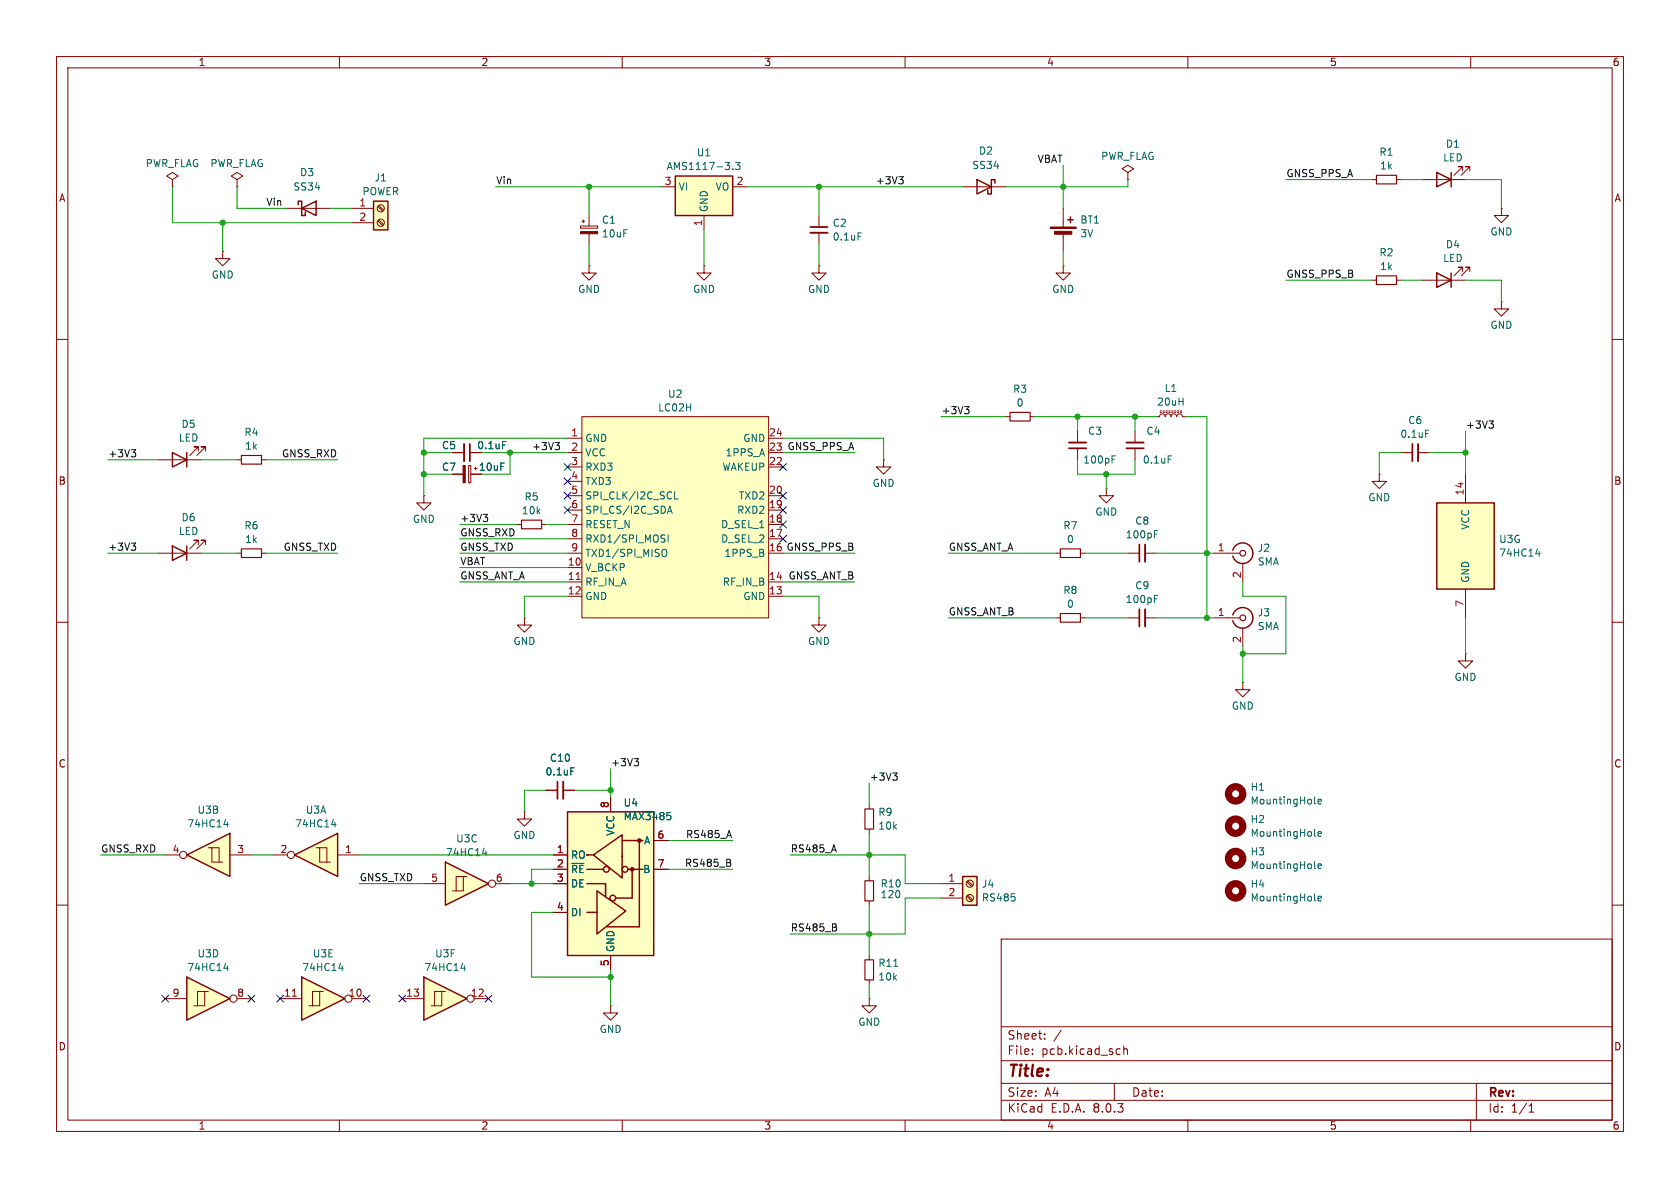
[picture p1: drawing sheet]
<svg xmlns="http://www.w3.org/2000/svg" width="297mm" height="210mm" viewBox="0 0 297 210" stroke-linecap="round" stroke-linejoin="round" font-family="sans-serif">
<g fill="none" stroke="#840000" stroke-width=".18">
<path d="M10 10h277v190h-277zM12 12h273v186h-273zM60 10v2M110 10v2M160 10v2M210 10v2M260 10v2M10 60h2M285 60h2M10 110h2M285 110h2M10 160h2"/>
<path d="M285 160h2M177 166h108v32h-108zM60 198v2M110 198v2M160 198v2M177 194.5h108M177 191.5h108M177 187.5h108M177 181.5h108M182.5 186.3v.1M182.5 185.5v.1M184.7 183.6v.1"/>
<path d="M184.7 182.8v.1M187.6 182.1l-1.3 2M197 191.5v3M197.9 185.4l.1 .1M198 186.3l-.1 .1M198.7 184.9v1.5M198.7 185.5l.2-.1 .3 .1 .1 .9M210 198v2M260 198v2M261 191.5v6.5M270.3 196.6h.9M270.3 195.5l.4-.4v1.5"/>
</g>
<circle cx="218.4" cy="157.5" r="1.27" fill="none" stroke="#840000" stroke-width="1.3"/>
<path d="M232.4 159.1l.2 .2M233 158.8l.6-.1-.1-.2-.3-.1-.2 .2 .1 .6h.4" fill="none" stroke="#006464" stroke-width=".18"/>
<path d="M119.4 31.1h10.1v7h-10.1z" fill="#ffffc2"/>
<path d="M119.4 31.1h10.1v7h-10.1z" fill="none" stroke="#840000" stroke-width=".25"/>
<g fill="none" stroke="#840000" stroke-width=".18">
<path d="M102.6 40h3.1v.3h-3.1zM102.9 39.1h.5M103.1 38.9v.5M104.1 38.1v1.9M116.8 33h2.6M124.5 38.1v2.5M129.5 33h2.6M104.1 47v1.3h1.3l-1.3 1.2-1.2-1.2h1.2M104.1 47h.1M104.1 41.3v1.9M91.4 92.7h.8M95.8 92.7h.7"/>
<path d="M195.6 86.4v1.2h1.2l-1.2 1.3-1.3-1.3h1.3M195.6 86.4h.1M199.4 97.8h2M202.4 97.8h2.1M92.7 109.2v1.3h1.3l-1.3 1.3-1.3-1.3h1.3M92.7 109.2h.1"/>
</g>
<path d="M129.5 29.9v.1M130 28.7h.8l-.4 .5 .3 .1v.6l-.1 .1-.6-.1M204.1 94.4h.4M204.1 93.8h.6M232.4 141.9l.2 .2M232.4 147.7l.2 .1M233 141.7l.6-.1-.1-.3h-.3l-.2 .2 .1 .6h.4M233 147.4l.6-.1-.1-.2-.3-.1-.2 .2 .1 .6h.4" fill="none" stroke="#006464" stroke-width=".18"/>
<path d="M202.4 96.3v3" fill="none" stroke="#840000" stroke-width=".33"/>
<path d="M201.4 96.3v3" fill="none" stroke="#840000" stroke-width=".3"/>
<path d="M102.6 40.9h3.1v.4h-3.1z" fill="#840000" stroke="#840000" stroke-width=".18"/>
<g fill="none" stroke="#840000" stroke-width="1.3">
<circle cx="218.4" cy="140.3" r="1.27"/>
<circle cx="218.4" cy="146" r="1.27"/>
</g>
<path d="M92.2 91.9h3.6v1.6h-3.6z" fill="none" stroke="#840000" stroke-width=".2"/>
<path d="M102.9 73.7h33v35.5h-33z" fill="#ffffc2"/>
<g fill="none" stroke="#840000" stroke-width=".18">
<path d="M124.5 47v1.3h1.2l-1.2 1.2-1.3-1.2h1.3M124.5 47h.1M100.3 77.5h2.6M102.9 73.7h33v35.5h-33zM135.9 77.5h2.5M80 80h2M80 83.8h1.9M82.9 82.3h.3v3h-.3zM83.1 80h2M83.2 83.8h1.9M83.8 82.8h.5M84.1 82.6v.5"/>
<path d="M100.3 95.3h2.6M100.3 92.7h2.6M100.3 90.2h2.6M100.3 80h2.6M100.3 87.6h2.6M100.3 82.6h2.6M100.3 85.1h2.6M100.3 97.8h2.6M135.9 95.3h2.5M135.9 92.7h2.5M135.9 90.2h2.5M135.9 80h2.5"/>
<path d="M135.9 87.6h2.5M135.9 82.6h2.5M100.3 100.3h2.6M100.3 102.9h2.6M100.3 105.4h2.6M135.9 102.9h2.5M135.9 105.4h2.5M199.4 109.2h2M202.4 109.2h2.1M219.7 120.7v1.2h1.3l-1.3 1.3-1.3-1.3h1.3M219.7 120.7h.1"/>
</g>
<path d="M101.8 102.5h.8" fill="none" stroke="#a90000" stroke-width=".18"/>
<path d="M88.8 78h.6M117.2 97.2l.1-.1a.43 .43 0 0 1 .6 .4v.4a.42 .42 0 0 1-.2 .4 .42 .42 0 0 1-.5 0M117.3 95.2l.3 .3-.3 .3M117.4 94.6h.2M118 90.7l.4-1.2 .4 1.2M118.1 90.4h.6M118.1 94.6v1.2M119.3 86.9v1.3h.6M204.1 105.9h.4M204.1 105.2h.6M232.4 153.4l.2 .2M233 153.1l.6-.1-.1-.2-.3-.1-.2 .2 .1 .6h.4" fill="none" stroke="#006464" stroke-width=".18"/>
<circle cx="218.4" cy="151.8" r="1.27" fill="none" stroke="#840000" stroke-width="1.3"/>
<path d="M82 78.5v3M202.4 107.7v3" fill="none" stroke="#840000" stroke-width=".33"/>
<path d="M83.1 78.5v3M201.4 107.7v3" fill="none" stroke="#840000" stroke-width=".3"/>
<path d="M81.9 82.3h.3v3h-.3z" fill="#840000" stroke="#840000" stroke-width=".18"/>
<path d="M74.9 172.7l7.6 3.8-7.6 3.8z" fill="#ffffc2"/>
<path d="M74.9 172.7l7.6 3.8-7.6 3.8z" fill="none" stroke="#840000" stroke-width=".25"/>
<g fill="none" stroke="#840000" stroke-width=".18">
<path d="M71.1 176.5h3.8M78.1 175.3h-1.3v2.5M78.7 175.3h-.6v2.5h-1.9M83.8 176.5h2.6"/>
<circle cx="83.2" cy="176.5" r=".63"/>
</g>
<path d="M81.5 171.2h.8M82.1 170.7v.9" fill="none" stroke="#006464" stroke-width=".18"/>
<path d="M52.1 151.1l7.6-3.8v7.6z" fill="#ffffc2"/>
<path d="M52.1 151.1l7.6-3.8v7.6z" fill="none" stroke="#840000" stroke-width=".25"/>
<g fill="none" stroke="#840000" stroke-width=".18">
<path d="M48.3 151.1h2.5M55.9 149.9h.6v2.5h1.9M56.5 149.9h1.3v2.5M59.7 151.1h3.8"/>
<circle cx="51.4" cy="151.1" r=".63"/>
</g>
<path d="M58.6 145.8h.8M59.2 145.3v.9" fill="none" stroke="#006464" stroke-width=".18"/>
<path d="M33 151.1l7.6-3.8v7.6z" fill="#ffffc2"/>
<path d="M33 151.1l7.6-3.8v7.6z" fill="none" stroke="#840000" stroke-width=".25"/>
<g fill="none" stroke="#840000" stroke-width=".18">
<path d="M29.2 151.1h2.5M36.8 149.9h.7v2.5h1.9M37.5 149.9h1.2v2.5M40.6 151.1h3.8"/>
<circle cx="32.4" cy="151.1" r=".63"/>
</g>
<path d="M39.6 145.8h.8M40.2 145.3v.9" fill="none" stroke="#006464" stroke-width=".18"/>
<path d="M33 172.7l7.6 3.8-7.6 3.8z" fill="#ffffc2"/>
<path d="M33 172.7l7.6 3.8-7.6 3.8z" fill="none" stroke="#840000" stroke-width=".25"/>
<g fill="none" stroke="#840000" stroke-width=".18">
<path d="M29.2 176.5h3.8M36.2 175.3h-1.3v2.5M36.8 175.3h-.6v2.5h-1.9M41.9 176.5h2.5"/>
<circle cx="41.3" cy="176.5" r=".63"/>
</g>
<path d="M39.6 171.2h.8M40.2 170.7v.9" fill="none" stroke="#006464" stroke-width=".18"/>
<path d="M53.3 172.7l7.7 3.8-7.7 3.8z" fill="#ffffc2"/>
<path d="M52.7 36.2v-.6h.6v2.5h.7v-.6M53.3 36.8l2.6-1.2v2.5zM53.3 172.7l7.7 3.8-7.7 3.8z" fill="none" stroke="#840000" stroke-width=".25"/>
<g fill="none" stroke="#840000" stroke-width=".18">
<path d="M50.8 36.8h7.6M39.4 44.5v1.2h1.2l-1.2 1.3-1.3-1.3h1.3M39.4 44.5h.1M177.8 73.7h.8M182.1 73.7h.8M41.9 81.3h.8M46.2 81.3h.8M92.7 143.5v1.3h1.3l-1.3 1.3-1.3-1.3h1.3M92.7 143.5h.1M49.5 176.5h3.8M56.5 175.3h-1.3v2.5M57.1 175.3h-.6v2.5h-1.9"/>
<path d="M62.2 176.5h2.6M107.9 177.8v1.3h1.3l-1.3 1.2-1.2-1.2h1.2M107.9 177.8h.1"/>
<circle cx="61.6" cy="176.5" r=".63"/>
</g>
<path d="M51.7 176.1h.7" fill="none" stroke="#a90000" stroke-width=".18"/>
<path d="M59.9 171.2h.8M60.5 170.7v.9" fill="none" stroke="#006464" stroke-width=".18"/>
<path d="M178.6 72.9h3.5v1.5h-3.5zM42.7 80.5h3.5v1.5h-3.5z" fill="none" stroke="#840000" stroke-width=".2"/>
<path d="M66 35.6h2.6v5h-2.6z" fill="#ffffc2"/>
<path d="M66 35.6h2.6v5h-2.6zM30.5 80l2.5 1.3-2.5 1.3zM30.5 96.5l2.5 1.3-2.5 1.3zM33 80v2.6M33 96.5v2.6" fill="none" stroke="#840000" stroke-width=".25"/>
<g fill="none" stroke="#840000" stroke-width=".18">
<path d="M30.5 31.8l1-.7-1-.6-1 .6 1 .7v1.2M30.5 33h.1M41.9 31.8l1-.7-1-.6-1 .6 1 .7v1.2M41.9 33h.1M62.2 36.8h3.8M62.2 39.4h3.8M66.8 39l.8 .9M66.8 36.5l.8 .8M67 38.9l.8 .8M67 36.3l.8 .9M35.1 79.8v-.8h-.8h.8l-1.6 1.5M36.3 79.8v-.8h-.7h.7l-1.5 1.5"/>
<path d="M27.9 97.8h7.7M27.9 81.3h7.7M35.1 96.3v-.8h-.8h.8l-1.6 1.5M36.3 96.3v-.8h-.7h.7l-1.5 1.5M41.9 97.8h.8M46.2 97.8h.8M74.9 87.6v1.3h1.3l-1.3 1.3-1.2-1.3h1.2M74.9 87.6h.1M186.7 97.8h.8M191 97.8h.8M243.8 83.8v1.3h1.3l-1.3 1.3-1.2-1.3h1.2M243.8 83.8h.1"/>
<path d="M144.8 109.2v1.3h1.2l-1.2 1.3-1.3-1.3h1.3M144.8 109.2h.1M259.1 115.6v1.2h1.2l-1.2 1.3-1.3-1.3h1.3M259.1 115.6h.1M153.7 168.9v.8M153.7 173.2v.8"/>
<circle cx="67.3" cy="36.8" r=".63"/>
<circle cx="67.3" cy="39.4" r=".63"/>
</g>
<path d="M42.7 97h3.5v1.6h-3.5zM187.5 97h3.5v1.6h-3.5zM152.9 169.7h1.5v3.5h-1.5z" fill="none" stroke="#840000" stroke-width=".2"/>
<path d="M158 170.8h.7" fill="none" stroke="#006464" stroke-width=".18"/>
<path d="M254 88.9h10.2v15.2h-10.2z" fill="#ffffc2"/>
<path d="M172.7 31.8l2.6 1.2-2.6 1.3zM175.9 32.4v-.6h-.6v2.5h-.7v-.6M217.9 97.3a1.81 1.81 0 0 1 2-1.3 1.81 1.81 0 0 1 1.6 1.8M221.5 97.8a1.82 1.82 0 0 1-1.6 1.8 1.82 1.82 0 0 1-2-1.3M254 88.9h10.2v15.2h-10.2zM217.9 108.7a1.81 1.81 0 0 1 2-1.3 1.81 1.81 0 0 1 1.6 1.8M221.5 109.2a1.82 1.82 0 0 1-1.6 1.8 1.82 1.82 0 0 1-2-1.3" fill="none" stroke="#840000" stroke-width=".25"/>
<g fill="none" stroke="#840000" stroke-width=".18">
<path d="M144.8 38.1v2M170.2 33h7.6M265.4 36.8v1.3h1.3l-1.3 1.3-1.2-1.3h1.2M265.4 36.8h.1M144.8 47v1.3h1.2l-1.2 1.2-1.3-1.2h1.3M144.8 47h.1M144.8 41.1v2.1M265.4 53.3v1.3h1.3l-1.3 1.3-1.2-1.3h1.2M265.4 53.3h.1M200.7 76.2v2M200.7 79.2v2.1M156.2 81.3v1.3h1.3l-1.3 1.2-1.3-1.2h1.3"/>
<path d="M156.2 81.3h.1M214.6 97.8h4.6M219.7 99.6v3.3M259.1 83.8v5.1M186.7 109.2h.8M191 109.2h.8M214.6 109.2h4.6M219.7 111v3.3M259.1 104.1v5.1"/>
</g>
<path d="M151.7 41.2h.6M206.5 80.6h.6M271.5 97.9h.8M272.1 97.5v.8" fill="none" stroke="#006464" stroke-width=".18"/>
<g fill="none" stroke="#840000" stroke-width=".2">
<path d="M187.5 108.5h3.5v1.5h-3.5z"/>
<circle cx="219.7" cy="97.8" r=".51"/>
<circle cx="219.7" cy="109.2" r=".51"/>
</g>
<path d="M143.3 41.1h3M199.1 78.2h3.1" fill="none" stroke="#840000" stroke-width=".33"/>
<path d="M143.3 40.1h3M199.1 79.2h3.1" fill="none" stroke="#840000" stroke-width=".3"/>
<path d="M170.2 154.9h2.5v5.1h-2.5z" fill="#ffffc2"/>
<path d="M188.7 38.9h1M189.2 38.4v1M170.2 154.9h2.5v5.1h-2.5z" fill="none" stroke="#840000" stroke-width=".25"/>
<g fill="none" stroke="#840000" stroke-width=".18">
<path d="M188 36.8v3.3M188 47v1.3h1.2l-1.2 1.2-1.3-1.2h1.3M188 47h.1M188 41.1v3.4M204.5 73.7h.5l.1-.4 .4-.1 .3 .1 .2 .4 .1-.4 .4-.1 .4 .1 .1 .4 .2-.4 .3-.1 .4 .1 .1 .4 .2-.4 .3-.1 .4 .1 .1 .4h.5M205.1 72.9h.3M205.1 72.6h.3M205.6 72.9h.3M205.6 72.6h.3M206.1 72.9h.3M206.1 72.6h.3M206.6 72.9h.3"/>
<path d="M206.6 72.6h.3M207.1 72.9h.3M207.1 72.6h.3M207.6 72.9h.3M207.6 72.6h.3M208.2 72.9h.2M208.2 72.6h.2M208.7 72.9h.2M208.7 72.6h.2M153.7 154.9v.8M153.7 159.3v.7M166.4 156.2h3.8"/>
<path d="M166.4 158.8h3.8M170.9 158.4l.9 .9M170.9 155.9l.9 .8M171.1 158.2l.9 .9M171.1 155.7l.9 .8M153.7 176.5v1.3h1.2l-1.2 1.3-1.3-1.3h1.3M153.7 176.5h.1"/>
<circle cx="171.4" cy="156.2" r=".63"/>
<circle cx="171.4" cy="158.7" r=".63"/>
</g>
<path d="M179.4 158.6v.6" fill="none" stroke="#006464" stroke-width=".18"/>
<path d="M152.9 155.7h1.5v3.6h-1.5z" fill="none" stroke="#840000" stroke-width=".2"/>
<g fill="#840000" stroke="#840000" stroke-width=".18">
<path d="M185.7 40.1h4.5v.3h-4.5z"/>
<path d="M186.4 40.9h3.1v.5h-3.1z"/>
</g>
<path d="M78.7 152.4l7.7 3.8-7.7 3.8z" fill="#ffffc2"/>
<path d="M254 30.5l2.5 1.3-2.5 1.2zM256.5 30.5v2.5M254 48.3l2.5 1.2-2.5 1.3zM256.5 48.3v2.5M78.7 152.4l7.7 3.8-7.7 3.8z" fill="none" stroke="#840000" stroke-width=".25"/>
<g fill="none" stroke="#840000" stroke-width=".18">
<path d="M251.5 31.8h7.6M258.6 30.2v-.7h-.8h.8l-1.6 1.5M259.8 30.2v-.7h-.7h.7l-1.5 1.5M251.5 49.5h7.6M258.6 48v-.8h-.8h.8l-1.6 1.6M259.8 48v-.8h-.7h.7l-1.5 1.6M190.5 76.2v2M190.5 79.2v2.1M247.6 80h2.1M250.7 80h2M96.5 139.7h2.1M99.6 139.7h2"/>
<path d="M74.9 156.2h3.8M81.9 154.9h-1.3v2.6M82.5 154.9h-.6v2.6h-1.9M87.6 156.2h2.6"/>
<circle cx="87" cy="156.2" r=".63"/>
</g>
<path d="M252 76h.6M196.6 81.2h.4M196.6 80.6h.6M100.9 135.7h.6M85.3 150.8h.8M85.9 150.4v.9" fill="none" stroke="#006464" stroke-width=".18"/>
<path d="M189 78.2h3M250.7 78.5v3M99.6 138.2v3" fill="none" stroke="#840000" stroke-width=".33"/>
<path d="M189 79.2h3M249.7 78.5v3M98.6 138.2v3" fill="none" stroke="#840000" stroke-width=".3"/>
<path d="M100.3 143.5h15.3v25.4h-15.3z" fill="#ffffc2"/>
<g fill="none" stroke="#840000" stroke-width=".25">
<path d="M100.3 143.5h15.3v25.4h-15.3zM103.8 156.2h3.3v2.3M103.8 153.7h2.9M103.9 151.1h-.1h1M104.9 151.1l5.1-3.5v7.6zM105.5 157.5l5.1 3.5-5.1 4.1zM110 148.6h3.7M111 153.7h2.7M111.8 153.7v5.1h-3M113 148.6v15.2h-5.7M103.8 161.3h1.6"/>
<circle cx="107.2" cy="153.7" r=".51"/>
<circle cx="108.3" cy="158.8" r=".51"/>
<circle cx="110.5" cy="153.7" r=".51"/>
</g>
<g fill="#840000" stroke="#840000" stroke-width=".25">
<circle cx="111.8" cy="153.7" r=".28"/>
<circle cx="113" cy="148.6" r=".28"/>
</g>
<g fill="none" stroke="#840000" stroke-width=".18">
<path d="M199.4 30.5l1-.7-1-.6-1 .6 1 .7v1.3M199.4 31.8h.1M242.6 31.8h.7M246.9 31.8h.7M242.6 49.5h.7M246.9 49.5h.7M80 83.8h1.9M80 80h2M83.1 80h2M83.2 83.8h1.9M96.5 139.7h2.1M99.6 139.7h2"/>
<path d="M97.8 151.1h2.5M97.8 153.7h2.5M97.8 156.2h2.5M107.9 141v2.5M115.6 153.7h2.5M115.6 148.6h2.5M153.7 142.2v.8M153.7 146.6v.7M97.8 161.3h2.5M107.9 168.9v2.6"/>
</g>
<path d="M88.8 78h.6M100.9 135.7h.6M117.9 143.6h.6M118.4 144.1l.2 .3v.3l-.2 .2" fill="none" stroke="#006464" stroke-width=".18"/>
<path d="M243.3 31h3.6v1.5h-3.6zM243.3 48.8h3.6v1.5h-3.6zM152.9 143h1.5v3.6h-1.5z" fill="none" stroke="#840000" stroke-width=".2"/>
<g fill="none" stroke="#0f0f0f" stroke-width=".18">
<path d="M158.9 31.2h.8l-.4 .5M159.4 31.7l.3 .3v.3l-.3 .2M23.2 79.5h.8l-.4 .5M23.7 80l.3 .2v.3l-.3 .3M98.1 78.2h.8l-.4 .5M98.7 78.7l.2 .3v.3l-.2 .2M170.5 71.9h.8l-.4 .5M171.1 72.4l.2 .2v.3l-.2 .2M263.2 74.4h.8l-.4 .5M263.8 74.9l.2 .2v.3l-.2 .3M23.2 96h.8l-.4 .5M23.7 96.5l.3 .2v.3l-.3 .3"/>
<path d="M85.4 90.9h.8l-.4 .5M86 91.4l.2 .3v.3l-.2 .2M112.1 134.1h.8l-.4 .5M112.6 134.6l.3 .2v.3l-.3 .3M157.8 136.6h.8l-.4 .5M158.4 137.1l.2 .3v.3l-.2 .2M129.1 152.6l.1 .1-.1 .4M129.1 152v.4M147.8 164l.1 .2-.1 .3M147.8 163.4v.4"/>
</g>
<g fill="none" stroke="#009600" stroke-width=".18">
<path d="M30.5 33v6.4h31.7M39.4 39.4v5.1M41.9 33v3.8h8.9M58.4 36.8h3.8M87.6 33h29.2M104.1 33v5.1M132.1 33h38.1M144.8 33v5.1M188 29.2v7.6M199.4 31.8v1.2h-21.6M227.3 31.8h15.3M247.6 31.8h3.9"/>
<path d="M259.1 31.8h6.3v5M104.1 43.2v3.8M124.5 40.6v6.4M144.8 43.2v3.8M188 44.5v2.5M227.3 49.5h15.3M247.6 49.5h3.9M259.1 49.5h6.3v3.8M100.3 77.5h-25.4v10.1M138.4 77.5h17.8v3.8M166.4 73.7h11.4M182.9 73.7h21.6"/>
<path d="M190.5 73.7v2.5M200.7 73.7v2.5M209.5 73.7h3.9v35.5M259.1 76.2v7.6M19 97.8h8.9M19 81.3h8.9M35.6 97.8h6.3M35.6 81.3h6.3M47 97.8h12.7M47 81.3h12.7M74.9 80h5.1M74.9 83.8h5.1"/>
<path d="M81.3 95.3h19M81.3 97.8h19M81.3 92.7h10.1M85.1 80h15.2M90.2 80v3.8h-5.1M96.5 92.7h3.8M138.4 80h12.7M138.4 97.8h12.7M167.6 97.8h19.1M190.5 81.3v2.5h10.2v-2.5M191.8 97.8h7.6M195.6 83.8v2.6"/>
<path d="M204.5 97.8h10.1M247.6 80h-3.8v3.8M252.7 80h6.4M81.3 100.3h19M81.3 102.9h19M100.3 105.4h-7.6v3.8M138.4 105.4h6.4v3.8M138.4 102.9h12.7M167.6 109.2h19.1M191.8 109.2h7.6M204.5 109.2h10.1M219.7 102.9v2.5h7.6v10.2h-7.6"/>
<path d="M219.7 114.3v6.4M259.1 109.2v6.4M96.5 139.7h-3.8v3.8M101.6 139.7h6.3M107.9 135.9v5.1M153.7 138.4v3.8M17.8 151.1h11.4M44.4 151.1h3.9M63.5 156.2h11.4M63.5 151.1h34.3M90.2 156.2h7.6M97.8 153.7h-3.8v2.5"/>
<path d="M118.1 148.6h11.4M118.1 153.7h11.4M139.7 151.1h20.3v5.1h6.4M153.7 147.3v7.6M166.4 158.8h-6.4v6.3h-20.3M97.8 161.3h-3.8v11.4h13.9M107.9 171.5v6.3M153.7 160v8.9M153.7 174v2.5"/>
</g>
<g fill="none" stroke="#000084" stroke-width=".18">
<path d="M99.7 87l1.2 1.2M99.7 89.6l1.2 1.2M99.7 81.9l1.2 1.3M99.7 84.5l1.2 1.2M100.9 87l-1.2 1.2M100.9 89.6l-1.2 1.2M100.9 81.9l-1.2 1.3M100.9 84.5l-1.2 1.2M137.8 92.1l1.2 1.2M137.8 89.6l1.2 1.2M137.8 81.9l1.2 1.3M137.8 87l1.2 1.2"/>
<path d="M137.8 94.6l1.2 1.3M139 92.1l-1.2 1.2M139 89.6l-1.2 1.2M139 81.9l-1.2 1.3M139 87l-1.2 1.2M139 94.6l-1.2 1.3M28.6 175.9l1.2 1.2M29.8 175.9l-1.2 1.2M43.8 175.9l1.3 1.2M45.1 175.9l-1.3 1.2M48.9 175.9l1.2 1.2M50.1 175.9l-1.2 1.2"/>
<path d="M64.2 175.9l1.2 1.2M65.4 175.9l-1.2 1.2M70.5 175.9l1.2 1.2M71.7 175.9l-1.2 1.2M85.8 175.9l1.2 1.2M87 175.9l-1.2 1.2"/>
</g>
<g fill="#009600" stroke="#009600" stroke-width=".18">
<circle cx="200.7" cy="73.7" r=".46"/>
<circle cx="259.1" cy="80" r=".46"/>
<circle cx="188" cy="33" r=".46"/>
<circle cx="94" cy="156.2" r=".46"/>
<circle cx="74.9" cy="83.8" r=".46"/>
<circle cx="74.9" cy="80" r=".46"/>
<circle cx="104.1" cy="33" r=".46"/>
<circle cx="144.8" cy="33" r=".46"/>
<circle cx="90.2" cy="80" r=".46"/>
<circle cx="39.4" cy="39.4" r=".46"/>
<circle cx="190.5" cy="73.7" r=".46"/>
<circle cx="195.6" cy="83.8" r=".46"/>
<circle cx="219.7" cy="115.6" r=".46"/>
<circle cx="213.4" cy="97.8" r=".46"/>
<circle cx="213.4" cy="109.2" r=".46"/>
<circle cx="107.9" cy="172.7" r=".46"/>
<circle cx="107.9" cy="139.7" r=".46"/>
<circle cx="153.7" cy="151.1" r=".46"/>
<circle cx="153.7" cy="165.1" r=".46"/>
</g>
<text font-size="2.8" fill="#840000" x="178" y="190.9">Title:</text>
<g font-size="2.1" fill="#840000">
<text x="178" y="184">Sheet:</text>
<text x="178" y="186.7">File:</text>
<text x="184.1" y="186.7">pcb.kicad_sch</text>
<text x="178" y="196.9">KiCad</text>
<text x="178" y="194.1">Size:</text>
<text x="184.7" y="194.1">A4</text>
<text x="185.7" y="196.9">E.D.A.</text>
<text x="193.3" y="196.9">8.0.3</text>
<text x="200" y="194.1">Date:</text>
<text x="263" y="194.3">Rev:</text>
<text x="263" y="196.9">Id:</text>
<text x="267.1" y="196.9">1/1</text>
</g>
<g font-size="1.8" fill="#840000">
<text x="35" y="11.9">1</text>
<text x="85" y="11.9">2</text>
<text x="135" y="11.9">3</text>
<text x="185" y="11.9">4</text>
<text x="235" y="11.9">5</text>
<text x="285" y="11.9">6</text>
<text x="10.3" y="35.9">A</text>
<text x="285.3" y="35.9">A</text>
<text x="10.3" y="85.9">B</text>
<text x="285.3" y="85.9">B</text>
<text x="10.3" y="135.9">C</text>
<text x="285.3" y="135.9">C</text>
<text x="10.3" y="185.9">D</text>
<text x="285.3" y="185.9">D</text>
<text x="35" y="199.9">1</text>
<text x="85" y="199.9">2</text>
<text x="135" y="199.9">3</text>
<text x="185" y="199.9">4</text>
<text x="235" y="199.9">5</text>
<text x="285" y="199.9">6</text>
</g>
<g font-size="1.8" fill="#006464">
<text x="25.7" y="29.8">PWR_FLAG</text>
<text x="37.1" y="29.8">PWR_FLAG</text>
<text x="123.1" y="27.8">U1</text>
<text x="173" y="27.5">D2</text>
<text x="194.6" y="28.5">PWR_FLAG</text>
<text x="243.8" y="27.7">R1</text>
<text x="255" y="28.7">LED</text>
<text x="255.5" y="26.3">D1</text>
<text x="51.8" y="33.9">SS34</text>
<text x="53" y="31.3">D3</text>
<text x="64" y="34.7">POWER</text>
<text x="66.1" y="32.3">J1</text>
<text x="117.8" y="30.3">AMS1117-3.3</text>
<text x="119.9" y="33.9">VI</text>
<text x="126.4" y="33.9">VO</text>
<text x="171.8" y="30.1">SS34</text>
<text x="243.9" y="30.2">1k</text>
<text x="106.3" y="39.7">C1</text>
<text x="125.3" y="37.6" transform="rotate(-90 125.3 37.6)">GND</text>
<text x="147.1" y="40.3">C2</text>
<text x="190.9" y="39.7">BT1</text>
<text x="263.4" y="41.8">GND</text>
<text x="106.3" y="42.2">10uF</text>
<text x="147.1" y="42.7">0.1uF</text>
<text x="190.9" y="42.1">3V</text>
<text x="243.8" y="45.5">R2</text>
<text x="243.9" y="47.9">1k</text>
<text x="255" y="46.5">LED</text>
<text x="255.5" y="44.1">D4</text>
<text x="37.3" y="49.4">GND</text>
<text x="102.1" y="52">GND</text>
<text x="122.4" y="52">GND</text>
<text x="142.7" y="52">GND</text>
<text x="185.9" y="52">GND</text>
<text x="263.4" y="58.3">GND</text>
<text x="118" y="70.5">U2</text>
<text x="179" y="69.6">R3</text>
<text x="204.5" y="71.9">20uH</text>
<text x="205.8" y="69.5">L1</text>
<text x="32" y="75.8">D5</text>
<text x="43.1" y="77.3">R4</text>
<text x="116.3" y="72.9">LC02H</text>
<text x="179.6" y="72.1">0</text>
<text x="192.3" y="77.1">C3</text>
<text x="202.6" y="77.1">C4</text>
<text x="247.5" y="77.6">0.1uF</text>
<text x="248.9" y="75.2">C6</text>
<text x="31.5" y="78.3">LED</text>
<text x="43.2" y="79.7">1k</text>
<text x="78" y="79.6">C5</text>
<text x="78" y="83.4">C7</text>
<text x="84.3" y="79.6">0.1uF</text>
<text x="84.6" y="83.4">10uF</text>
<text x="103.4" y="78.3">GND</text>
<text x="103.4" y="80.9">VCC</text>
<text x="103.4" y="83.4">RXD3</text>
<text x="127.6" y="83.4">WAKEUP</text>
<text x="128.2" y="80.9">1PPS_A</text>
<text x="131.3" y="78.3">GND</text>
<text x="191.4" y="82.1">100pF</text>
<text x="201.9" y="82.1">0.1uF</text>
<text x="92.6" y="88.7">R5</text>
<text x="103.4" y="86">TXD3</text>
<text x="103.4" y="88.5">SPI_CLK/I2C_SCL</text>
<text x="130.5" y="88.5">TXD2</text>
<text x="154.2" y="86.3">GND</text>
<text x="241.8" y="88.8">GND</text>
<text x="31.5" y="94.8">LED</text>
<text x="32" y="92.4">D6</text>
<text x="43.1" y="93.8">R6</text>
<text x="72.9" y="92.6">GND</text>
<text x="92.2" y="91.1">10k</text>
<text x="103.4" y="91">SPI_CS/I2C_SDA</text>
<text x="103.4" y="93.6">RESET_N</text>
<text x="127.4" y="93.6">D_SEL_1</text>
<text x="130.2" y="91">RXD2</text>
<text x="187.9" y="93.8">R7</text>
<text x="193.5" y="91.4">GND</text>
<text x="198.9" y="95.4">100pF</text>
<text x="200.6" y="92.9">C8</text>
<text x="259.9" y="93.7" transform="rotate(-90 259.9 93.7)">VCC</text>
<text x="43.2" y="96.2">1k</text>
<text x="103.4" y="101.2">V_BCKP</text>
<text x="103.4" y="96.1">RXD1/SPI_MOSI</text>
<text x="103.4" y="98.7">TXD1/SPI_MISO</text>
<text x="127.4" y="96.1">D_SEL_2</text>
<text x="128" y="98.7">1PPS_B</text>
<text x="188.5" y="96.2">0</text>
<text x="222.3" y="97.7">J2</text>
<text x="222.3" y="100.2">SMA</text>
<text x="264.9" y="96.2">U3G</text>
<text x="264.9" y="98.6">74HC14</text>
<text x="103.4" y="103.7">RF_IN_A</text>
<text x="103.4" y="106.3">GND</text>
<text x="127.7" y="103.7">RF_IN_B</text>
<text x="131.3" y="106.3">GND</text>
<text x="187.9" y="105.2">R8</text>
<text x="188.5" y="107.6">0</text>
<text x="198.9" y="106.8">100pF</text>
<text x="200.6" y="104.4">C9</text>
<text x="259.9" y="103.1" transform="rotate(-90 259.9 103.1)">GND</text>
<text x="222.3" y="109.2">J3</text>
<text x="222.3" y="111.6">SMA</text>
<text x="90.7" y="114.2">GND</text>
<text x="142.7" y="114.2">GND</text>
<text x="217.7" y="125.6">GND</text>
<text x="257" y="120.6">GND</text>
<text x="96.3" y="137.3">0.1uF</text>
<text x="97.1" y="134.9">C10</text>
<text x="110.2" y="142.8">U4</text>
<text x="221" y="140">H1</text>
<text x="221" y="142.4">MountingHole</text>
<text x="33" y="146.5">74HC14</text>
<text x="34.8" y="144">U3B</text>
<text x="52.1" y="146.5">74HC14</text>
<text x="54" y="144">U3A</text>
<text x="80.5" y="149.1">U3C</text>
<text x="90.7" y="148.5">GND</text>
<text x="108.8" y="147.8" transform="rotate(-90 108.8 147.8)">VCC</text>
<text x="110.2" y="145.2">MAX3485</text>
<text x="113.8" y="149.5">A</text>
<text x="155.2" y="144.4">R9</text>
<text x="155.2" y="146.9">10k</text>
<text x="221" y="145.7">H2</text>
<text x="221" y="148.1">MountingHole</text>
<text x="78.7" y="151.5">74HC14</text>
<text x="100.8" y="152">RO</text>
<text x="100.8" y="154.5">~{RE}</text>
<text x="113.6" y="154.5">B</text>
<text x="221" y="151.4">H3</text>
<text x="221" y="153.8">MountingHole</text>
<text x="100.8" y="157.1">DE</text>
<text x="155.6" y="159">120</text>
<text x="155.6" y="157.1">R10</text>
<text x="173.5" y="157.1">J4</text>
<text x="173.5" y="159.6">RS485</text>
<text x="221" y="157.1">H4</text>
<text x="221" y="159.6">MountingHole</text>
<text x="100.8" y="162.2">DI</text>
<text x="33" y="171.9">74HC14</text>
<text x="34.8" y="169.4">U3D</text>
<text x="53.3" y="171.9">74HC14</text>
<text x="55.2" y="169.4">U3E</text>
<text x="74.9" y="171.9">74HC14</text>
<text x="76.8" y="169.4">U3F</text>
<text x="108.8" y="168.4" transform="rotate(-90 108.8 168.4)">GND</text>
<text x="155.2" y="173.5">10k</text>
<text x="155.2" y="171.1">R11</text>
<text x="105.9" y="182.8">GND</text>
<text x="151.6" y="181.5">GND</text>
</g>
<g font-size="1.8" fill="#0f0f0f">
<text x="183.3" y="28.9">VBAT</text>
<text x="87.6" y="32.7">Vin</text>
<text x="154.7" y="32.7">+3V3</text>
<text x="227.3" y="31.4">GNSS_PPS_A</text>
<text x="47" y="36.5">Vin</text>
<text x="227.3" y="49.2">GNSS_PPS_B</text>
<text x="166.4" y="73.3">+3V3</text>
<text x="259.1" y="75.9">+3V3</text>
<text x="19" y="80.9">+3V3</text>
<text x="49.8" y="80.9">GNSS_RXD</text>
<text x="94" y="79.7">+3V3</text>
<text x="139.1" y="79.7">GNSS_PPS_A</text>
<text x="81.3" y="94.9">GNSS_RXD</text>
<text x="81.3" y="92.4">+3V3</text>
<text x="19" y="97.4">+3V3</text>
<text x="50.1" y="97.4">GNSS_TXD</text>
<text x="81.3" y="97.4">GNSS_TXD</text>
<text x="81.3" y="100">VBAT</text>
<text x="135.8" y="97.5">16 GNSS_PPS_B</text>
<text x="167.6" y="97.4">GNSS_ANT_A</text>
<text x="81.3" y="102.5">GNSS_ANT_A</text>
<text x="139.3" y="102.5">GNSS_ANT_B</text>
<text x="167.6" y="108.9">GNSS_ANT_B</text>
<text x="107.9" y="135.5">+3V3</text>
<text x="153.7" y="138.1">+3V3</text>
<text x="121.2" y="148.2">RS485_A</text>
<text x="17.8" y="150.8">GNSS_RXD</text>
<text x="63.5" y="155.9">GNSS_TXD</text>
<text x="121" y="153.3">RS485_B</text>
<text x="139.7" y="150.8">RS485_A</text>
<text x="139.7" y="164.8">RS485_B</text>
</g>
<g font-size="1.8" fill="#a90000">
<text x="117.4" y="32.8">3</text>
<text x="130.1" y="32.8">2</text>
<text x="63.4" y="36.6">1</text>
<text x="63.4" y="39.1">2</text>
<text x="124.2" y="40.1" transform="rotate(-90 124.2 40.1)">1</text>
<text x="100.9" y="77.2">1</text>
<text x="135.8" y="77.2">24</text>
<text x="100.9" y="79.8">2</text>
<text x="100.9" y="82.3">3</text>
<text x="135.8" y="82.3">22</text>
<text x="135.8" y="79.8">23</text>
<text x="100.9" y="84.8">4</text>
<text x="100.9" y="87.4">5</text>
<text x="100.9" y="89.9">6</text>
<text x="135.8" y="89.9">19</text>
<text x="135.8" y="87.4">20</text>
<text x="258.8" y="87.7" transform="rotate(-90 258.8 87.7)">14</text>
<text x="100.9" y="92.5">7</text>
<text x="100.9" y="95">8</text>
<text x="135.8" y="95">17</text>
<text x="135.8" y="92.5">18</text>
<text x="100.3" y="100.1">10</text>
<text x="100.9" y="97.5">9</text>
<text x="215.2" y="97.5">1</text>
<text x="100.3" y="102.6">11</text>
<text x="100.3" y="105.2">12</text>
<text x="135.8" y="105.2">13</text>
<text x="135.8" y="102.6">14</text>
<text x="219.5" y="102.3" transform="rotate(-90 219.5 102.3)">2</text>
<text x="258.8" y="107.4" transform="rotate(-90 258.8 107.4)">7</text>
<text x="215.2" y="109">1</text>
<text x="219.5" y="113.7" transform="rotate(-90 219.5 113.7)">2</text>
<text x="107.7" y="142.9" transform="rotate(-90 107.7 142.9)">8</text>
<text x="116.1" y="148.3">6</text>
<text x="30.4" y="150.9">4</text>
<text x="41.8" y="150.9">3</text>
<text x="49.5" y="150.9">2</text>
<text x="60.9" y="150.9">1</text>
<text x="76.1" y="156">5</text>
<text x="87.6" y="156">6</text>
<text x="98.4" y="150.9">1</text>
<text x="98.4" y="153.4">2</text>
<text x="98.4" y="156">3</text>
<text x="116.1" y="153.4">7</text>
<text x="167.6" y="156">1</text>
<text x="98.4" y="161">4</text>
<text x="167.6" y="158.5">2</text>
<text x="107.7" y="170.9" transform="rotate(-90 107.7 170.9)">5</text>
<text x="30.4" y="176.3">9</text>
<text x="41.8" y="176.3">8</text>
<text x="50.1" y="176.3">11</text>
<text x="61.6" y="176.3">10</text>
<text x="71.7" y="176.3">13</text>
<text x="83.1" y="176.3">12</text>
</g>
</svg>
